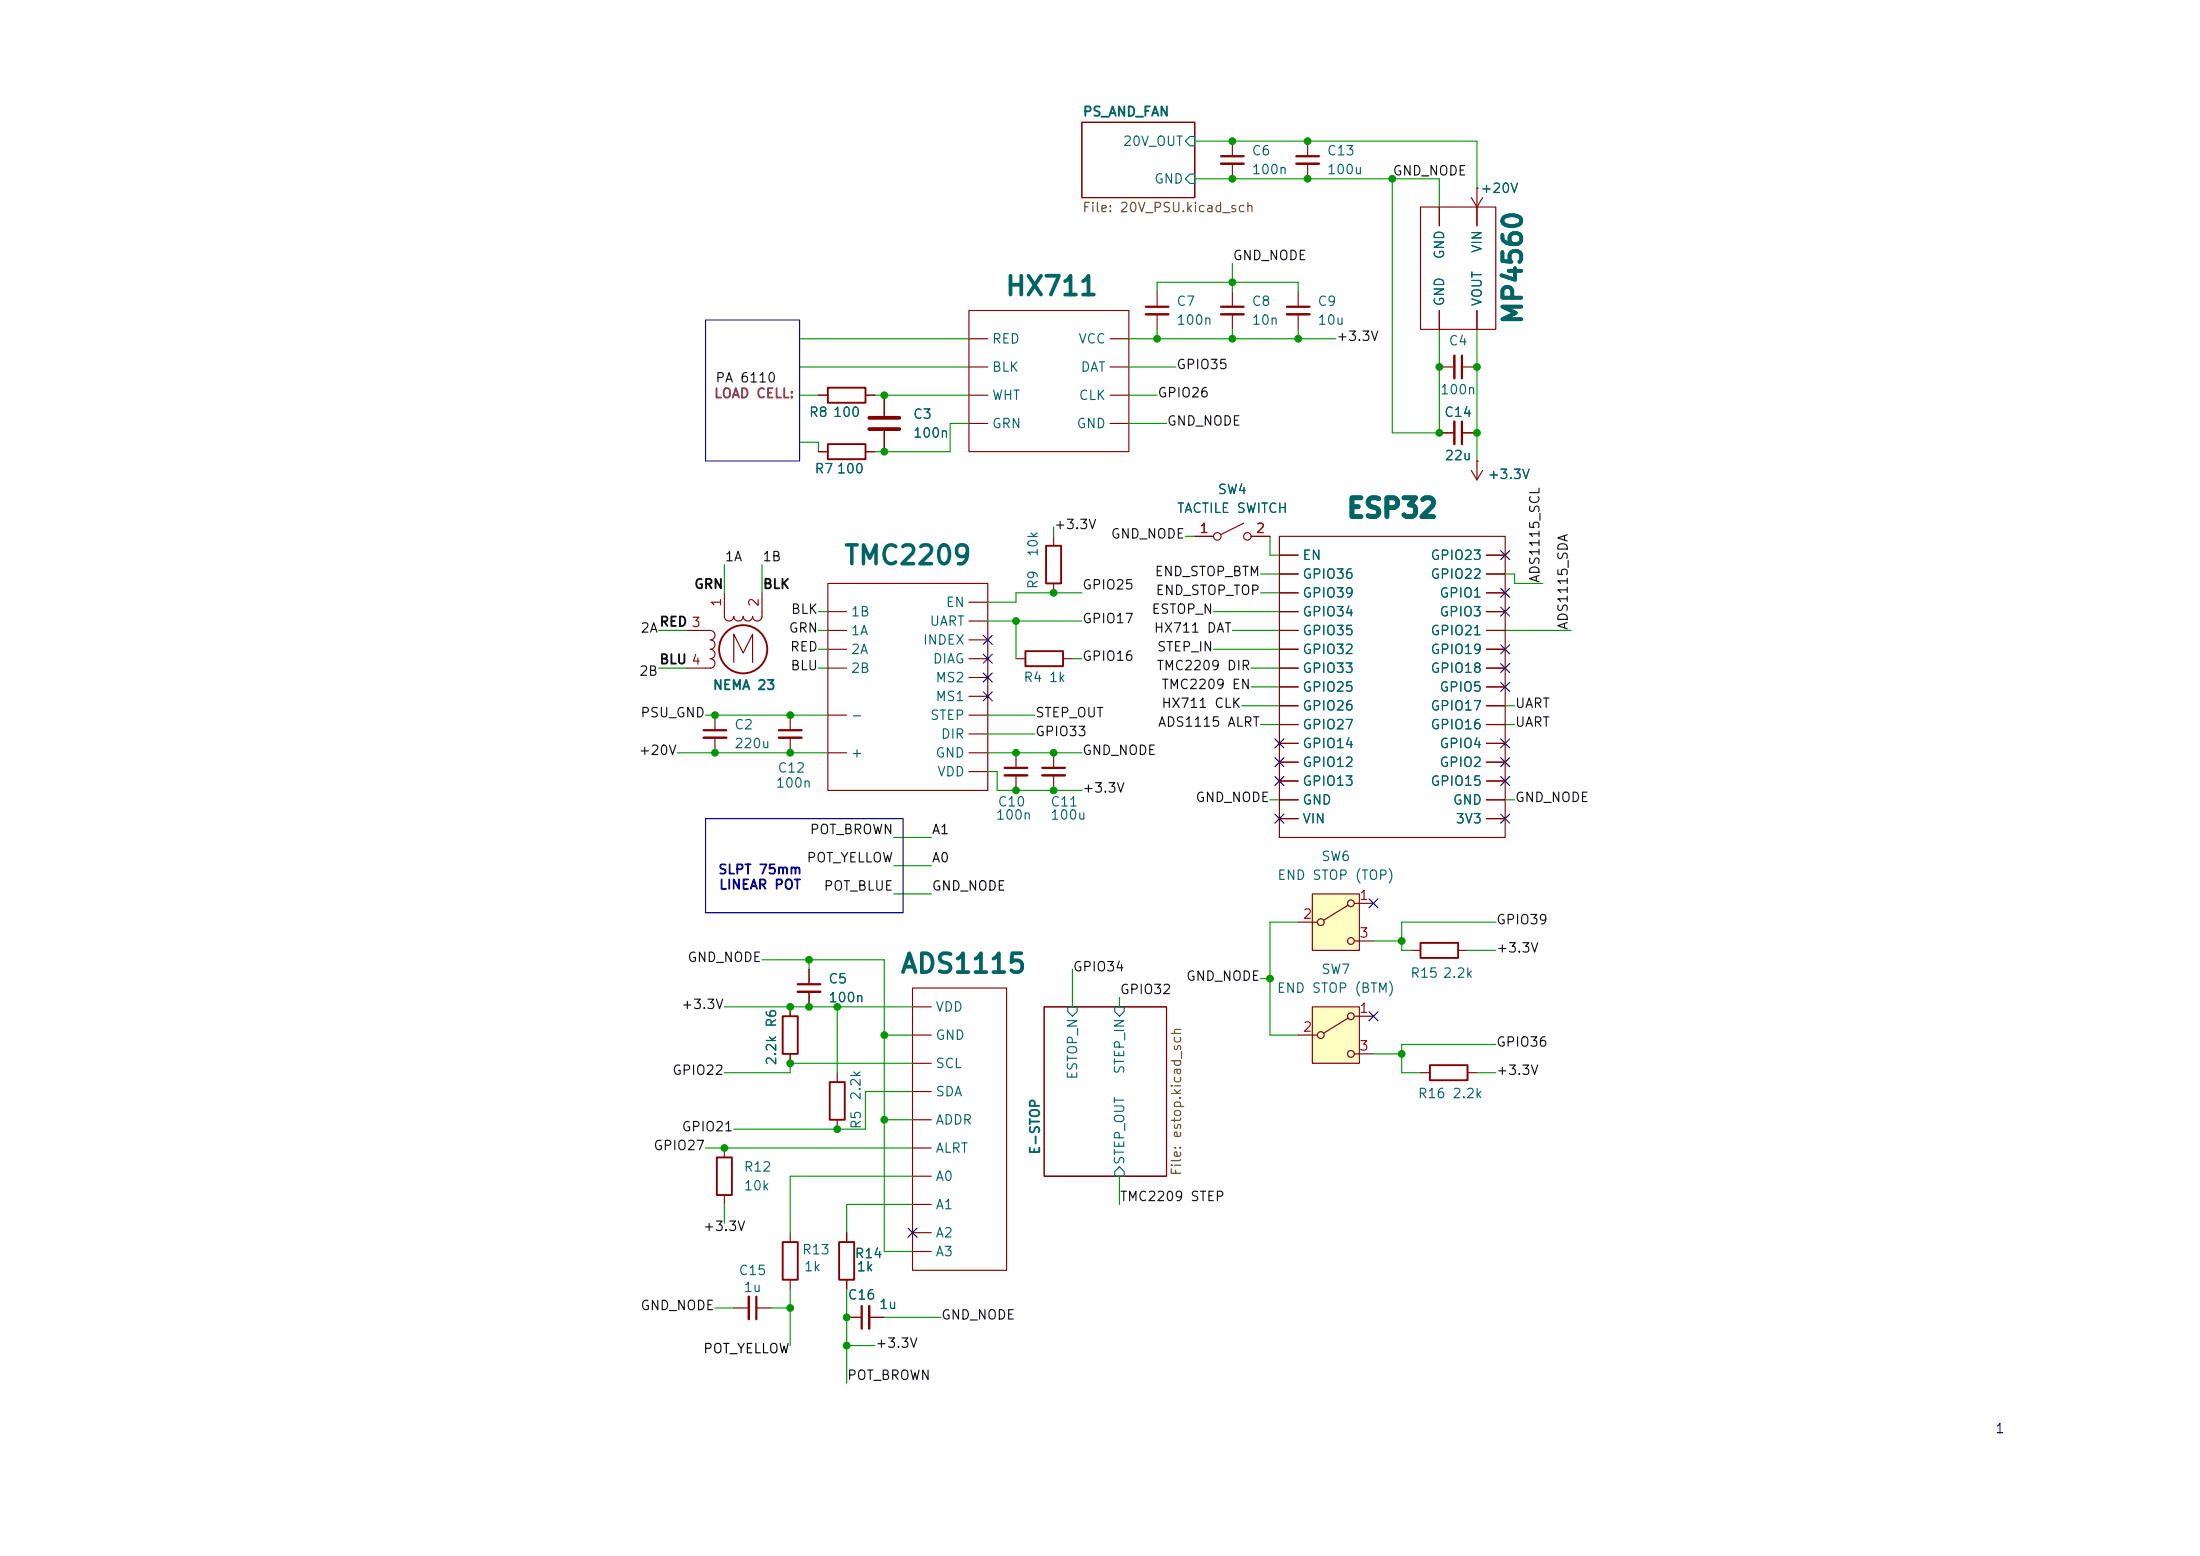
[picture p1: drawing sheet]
<svg xmlns="http://www.w3.org/2000/svg" width="297mm" height="210mm" viewBox="0 0 297 210" stroke-linecap="round" stroke-linejoin="round" font-family="sans-serif">
<g fill="none" stroke="#840000" stroke-width=".15">
<path d="M146 16.5h15.3v10.2h-15.3zM166.4 19.1v2M176.5 19.1v2M156.2 39.4v2M166.4 22.1v2M166.4 39.4v2M175.3 39.4v2M176.5 22.1v2M191.8 27.9h10.1v16.6h-10.1zM194.3 27.9v2.6M198.6 26.7l.8 1.2 .8-1.2M199.4 25.4h.1"/>
<path d="M199.4 25.4v5.1M119.4 53.3v2.8M119.4 58.2v2.8M130.8 41.9h21.6v19.1h-21.6zM130.8 49.5h2.5M130.8 45.7h2.5M130.8 53.3h2.5M130.8 57.2h2.5M149.9 49.5h2.5M149.9 45.7h2.5M149.9 53.3h2.5M149.9 57.2h2.5"/>
<path d="M156.2 42.4v2.1M166.4 42.4v2.1M175.3 42.4v2.1M194.3 49.5h2M194.3 41.9v2.6M194.3 58.4h2M197.4 49.5h2M197.4 58.4h2M199.4 41.9v2.6M110.5 61h1.3M111.8 78.7h21.5v28h-21.5zM116.8 61h1.3"/>
<path d="M142.2 72.4v1.3M142.2 78.7v1.3M161.3 72.4h2.5M167.9 70.6l-3.1 1.5M168.9 72.4h2.5M172.7 72.4h30.5v40.6h-30.5zM172.7 74.9h2.6M172.7 77.5h2.6M198.6 63.5l.8 1.3M199.4 62.2h.1M199.4 62.2v2.6M200.2 63.5l-.8 1.3"/>
<path d="M200.7 74.9h2.5M200.7 77.5h2.5M92.7 85.1h3.2a.64 .64 0 0 1 .6 .6 .64 .64 0 0 1-.6 .7 .63 .63 0 0 1 .6 .6 .63 .63 0 0 1-.6 .6M95.9 87.6a.64 .64 0 0 1 .6 .7 .64 .64 0 0 1-.6 .6 .63 .63 0 0 1 .6 .6 .63 .63 0 0 1-.6 .7h-3.2M96.5 96.5v2.1M96.5 99.6v2M97.8 80v3.2a.64 .64 0 0 0 .6 .6 .64 .64 0 0 0 .7-.6 .64 .64 0 0 0 .6 .6 .64 .64 0 0 0 .6-.6 .64 .64 0 0 0 .7 .6 .64 .64 0 0 0 .6-.6 .64 .64 0 0 0 .6 .6 .64 .64 0 0 0 .7-.6v-3.2M99.1 89.4v-3.8l1.2 2.5 1.3-2.5v3.8M106.7 96.5v2.1M106.7 99.6v2M111.8 82.6h2.5M111.8 85.1h2.5"/>
<path d="M111.8 87.6h2.5M111.8 90.2h2.5M111.8 96.5h2.5M130.8 96.5h2.5M130.8 81.3h2.5M130.8 83.8h2.5M130.8 86.4h2.5M130.8 88.9h2.5M130.8 91.4h2.5M130.8 94h2.5M130.8 99.1h2.5M137.2 88.9h1.2"/>
<path d="M143.5 88.9h1.3M172.7 82.6h2.6M172.7 85.1h2.6M172.7 87.6h2.6M172.7 90.2h2.6M172.7 80h2.6M172.7 92.7h2.6M172.7 95.3h2.6M172.7 97.8h2.6M200.7 82.6h2.5M200.7 85.1h2.5M200.7 87.6h2.5"/>
<path d="M200.7 90.2h2.5M200.7 80h2.5M200.7 92.7h2.5M200.7 95.3h2.5M200.7 97.8h2.5M111.8 101.6h2.5M130.8 101.6h2.5M130.8 104.1h2.5M137.2 101.6v2M137.2 104.6v2.1M142.2 101.6v2M142.2 104.6v2.1"/>
<path d="M172.7 100.3h2.6M172.7 102.9h2.6M172.7 105.4h2.6M172.7 108h2.6M172.7 110.5h2.6M200.7 100.3h2.5M200.7 102.9h2.5M200.7 105.4h2.5M200.7 108h2.5M200.7 110.5h2.5M106.7 135.9v1.3M109.2 130.8v2"/>
<path d="M109.2 133.9v2M141 135.9h16.5v22.9h-16.5zM190.5 128.3h1.3M196.8 128.3h1.3M97.8 154.9v1.3M106.7 142.2v1.3M113 144.8v1.3M113 151.1v1.3M191.8 144.8h1.2M198.1 144.8h1.3M97.8 161.3v1.3M99.1 176.5h2"/>
<path d="M102.1 176.5h2M106.7 166.4v1.2M106.7 172.7v1.3M114.3 166.4v1.2M114.3 172.7v1.3M114.3 177.8h2M117.3 177.8h2.1"/>
<circle cx="164.3" cy="72.4" r=".51"/>
<circle cx="168.4" cy="72.4" r=".51"/>
</g>
<path d="M160.7 18.4h.6v1.3h-.6l-.7-.6zM160.7 23.5h.6v1.3h-.6l-.7-.7zM144.1 135.9h1.3v.6l-.6 .7-.7-.7zM150.5 135.9h1.3v.6l-.7 .7-.6-.7zM151.1 157.5l.7 .6v.7h-1.3v-.7z" fill="none" stroke="#006464" stroke-width=".15"/>
<g fill="none" stroke="#840000" stroke-width=".3">
<path d="M164.8 21.1h3.1M175 21.1h3.1M154.7 41.4h3M164.8 41.4h3.1M173.7 41.4h3.1M197.4 48v3.1M197.4 56.9v3M95 98.6h3M105.2 98.6h3M135.6 103.6h3.1M140.7 103.6h3.1M107.7 132.8h3"/>
<path d="M102.1 175v3.1M116.3 176.3v3"/>
</g>
<g fill="none" stroke="#840000" stroke-width=".33">
<path d="M164.8 22.1h3.1M175 22.1h3.1M154.7 42.4h3M164.8 42.4h3.1M173.7 42.4h3.1M196.3 48v3.1M196.3 56.9v3M95 99.6h3M105.2 99.6h3M135.6 104.6h3.1M140.7 104.6h3.1M107.7 133.9h3"/>
<path d="M101.1 175v3.1M117.3 176.3v3"/>
</g>
<g fill="none" stroke="#840000" stroke-width=".25">
<path d="M111.8 59.9h5v2.1h-5zM141.2 73.7h2.1v5h-2.1zM138.4 87.9h5.1v2h-5.1zM105.7 137.2h2v5h-2zM191.8 127.3h5v2h-5zM96.8 156.2h2v5.1h-2zM112 146.1h2v5h-2zM193 143.8h5.1v2h-5.1zM105.7 167.6h2v5.1h-2zM113.3 167.6h2v5.1h-2z"/>
<circle cx="100.3" cy="87.6" r="3.3"/>
</g>
<path d="M117.3 56.4h4.1M117.3 57.9h4.1" fill="none" stroke="#840000" stroke-width=".51"/>
<path d="M177.2 120.7h6.3v7.6h-6.3z" fill="#ffffc2"/>
<g fill="none" stroke="#840000" stroke-width=".15">
<path d="M175.3 124.5h2.5M177.2 120.7h6.3v7.6h-6.3zM182 122.2l-3.3 2M182.9 121.9h2.5M182.9 127h2.5"/>
<circle cx="178.3" cy="124.5" r=".46"/>
<circle cx="182.4" cy="121.9" r=".46"/>
<circle cx="182.4" cy="127" r=".46"/>
</g>
<path d="M177.2 135.9h6.3v7.6h-6.3z" fill="#ffffc2"/>
<g fill="none" stroke="#840000" stroke-width=".15">
<path d="M194.3 27.9v2.6M199.4 25.4h.1M199.4 27.9v2.6M110.5 53.3h1.3M116.8 53.3h1.3M119.4 53.3v2.8M119.4 58.2v2.8M194.3 58.4h2M194.3 41.9v2.6M197.4 58.4h2M199.4 41.9v2.6M110.5 61h1.3"/>
<path d="M116.8 61h1.3M161.3 72.4h2.5M168.9 72.4h2.5M172.7 74.9h2.6M172.7 77.5h2.6M199.4 62.2h.1M200.7 74.9h2.5M200.7 77.5h2.5M172.7 80h2.6M172.7 82.6h2.6M172.7 85.1h2.6M172.7 87.6h2.6"/>
<path d="M172.7 90.2h2.6M172.7 92.7h2.6M172.7 95.3h2.6M172.7 97.8h2.6M200.7 80h2.5M200.7 82.6h2.5M200.7 85.1h2.5M200.7 87.6h2.5M200.7 90.2h2.5M200.7 92.7h2.5M200.7 95.3h2.5M200.7 97.8h2.5"/>
<path d="M172.7 100.3h2.6M172.7 102.9h2.6M172.7 105.4h2.6M172.7 108h2.6M172.7 110.5h2.6M200.7 100.3h2.5M200.7 102.9h2.5M200.7 105.4h2.5M200.7 108h2.5M200.7 110.5h2.5M106.7 135.9v1.3M109.2 130.8v2"/>
<path d="M109.2 133.9v2M123.2 133.4h12.7v38.1h-12.7zM123.2 139.7h2.5M123.2 135.9h2.5M175.3 139.7h2.5M177.2 135.9h6.3v7.6h-6.3zM182 137.4l-3.3 2M182.9 137.2h2.5M106.7 142.2v1.3M123.2 143.5h2.5M123.2 147.3h2.5M123.2 151.1h2.5"/>
<path d="M123.2 154.9h2.5M123.2 158.8h2.5M182.9 142.2h2.5M114.3 166.4v1.2M114.3 172.7v1.3M114.3 177.8h2M117.3 177.8h2.1M123.2 162.6h2.5M123.2 166.4h2.5M123.2 168.9h2.5"/>
<circle cx="178.3" cy="139.7" r=".46"/>
<circle cx="182.4" cy="137.2" r=".46"/>
<circle cx="182.4" cy="142.2" r=".46"/>
</g>
<path d="M111.8 52.3h5v2.1h-5z" fill="none" stroke="#840000" stroke-width=".25"/>
<g fill="none" stroke="#009600" stroke-width=".15">
<path d="M161.3 19.1h38.1v6.3M156.2 39.4v-1.3h19.1v1.3M161.3 24.1h33v3.8M166.4 35.6v3.8M188 24.1v34.3h6.3v-13.9M107.9 53.3h2.6M107.9 45.7h22.9M107.9 49.5h22.9M107.9 59.7h2.6v1.3M118.1 53.3h12.7M130.8 57.2h-2.5v3.8h-10.2M152.4 53.3h3.8"/>
<path d="M152.4 57.2h5.1M152.4 45.7h27.9M152.4 49.5h6.3M156.2 44.5v1.2M166.4 44.5v1.2M175.3 44.5v1.2M199.4 44.5v17.7M97.8 76.2v3.8M102.9 76.2v3.8M142.2 71.1v1.3M160 72.4h1.3M170.2 77.5h2.5"/>
<path d="M171.4 72.4v2.5h1.3M203.2 77.5h1.3v1.2h3.8M88.9 85.1h3.8M88.9 90.2h3.8M95.2 96.5h16.6M110.5 82.6h1.3M110.5 85.1h1.3M110.5 90.2h1.3M110.5 87.6h1.3M133.3 96.5h6.4M133.3 83.8h12.7M133.3 99.1h6.4"/>
<path d="M137.2 83.8v5.1M144.8 88.9h1.2M146 80h-8.8v1.3h-3.9M163.8 82.6h8.9M163.8 87.6h8.9M166.4 85.1h6.3M167.6 95.3h5.1M168.9 90.2h3.8M168.9 92.7h3.8M170.2 97.8h2.5M170.2 80h2.5M203.2 97.8h1.3"/>
<path d="M203.2 95.3h1.3M203.2 85.1h8.9M91.4 101.6h20.4M120.6 113h5.1M120.6 116.8h5.1M133.3 101.6h12.7M133.3 104.1h1.3v2.6h11.4M171.4 108h1.3M203.2 108h1.3M97.8 135.9h25.4M102.9 129.5h16.5v39.4h3.8M109.2 129.5v1.3"/>
<path d="M113 135.9v8.9M119.4 139.7h3.8M120.6 120.7h5.1M144.8 130.8v5.1M151.1 134.6v1.3M170.2 132.1h1.2M175.3 124.5h-3.9v15.2h3.9M185.4 127h3.8M198.1 128.3h3.8M201.9 124.5h-12.7v3.8h1.3M95.2 154.9h28M119.4 151.1h3.8"/>
<path d="M123.2 147.3h-6.4v5.1h-17.7M123.2 158.8h-16.5v7.6M123.2 143.5h-16.5v1.3h-8.9M151.1 158.8v3.8M185.4 142.2h3.8M199.4 144.8h2.5M201.9 141h-12.7v3.8h2.6M96.5 176.5h2.6M97.8 162.6v2.5M104.1 176.5h2.6M106.7 174v7.6M114.3 174v12.7"/>
<path d="M119.4 177.8h7.6M123.2 162.6h-8.9v3.8M114.3 181.6h3.8"/>
</g>
<g fill="none" stroke="#000084" stroke-width=".15">
<path d="M202.6 79.4l1.2 1.2M202.6 74.3l1.2 1.2M203.8 79.4l-1.2 1.2M203.8 74.3l-1.2 1.2M132.7 93.4l1.3 1.2M132.7 85.8l1.3 1.2M132.7 88.3l1.3 1.2M132.7 90.8l1.3 1.2M134 93.4l-1.3 1.2M134 85.8l-1.3 1.2M134 88.3l-1.3 1.2M134 90.8l-1.3 1.2"/>
<path d="M172.1 99.7l1.2 1.2M173.3 99.7l-1.2 1.2M202.6 99.7l1.2 1.2M202.6 87l1.2 1.2M202.6 89.6l1.2 1.2M202.6 92.1l1.2 1.2M202.6 81.9l1.2 1.3M203.8 99.7l-1.2 1.2M203.8 87l-1.2 1.2M203.8 89.6l-1.2 1.2M203.8 92.1l-1.2 1.2M203.8 81.9l-1.2 1.3"/>
<path d="M172.1 102.3l1.2 1.2M172.1 104.8l1.2 1.2M172.1 109.9l1.2 1.2M173.3 109.9l-1.2 1.2M173.3 102.3l-1.2 1.2M173.3 104.8l-1.2 1.2M202.6 109.9l1.2 1.2M202.6 102.3l1.2 1.2M202.6 104.8l1.2 1.2M203.8 109.9l-1.2 1.2M203.8 102.3l-1.2 1.2M203.8 104.8l-1.2 1.2"/>
<path d="M184.8 121.3l1.2 1.2M184.8 136.6l1.2 1.2M186 121.3l-1.2 1.2M186 136.6l-1.2 1.2M122.6 165.8l1.2 1.2M123.8 165.8l-1.2 1.2"/>
</g>
<path d="M95.2 43.2h12.7v19h-12.7zM95.2 110.5h26.7v12.7h-26.7z" fill="none" stroke="#0000c2" stroke-width=".15"/>
<g fill="#009600" stroke="#009600" stroke-width=".14">
<circle cx="166.4" cy="38.1" r=".46"/>
<circle cx="166.4" cy="19.1" r=".46"/>
<circle cx="166.4" cy="24.1" r=".46"/>
<circle cx="156.2" cy="45.7" r=".46"/>
<circle cx="176.5" cy="24.1" r=".46"/>
<circle cx="176.5" cy="19.1" r=".46"/>
<circle cx="175.3" cy="45.7" r=".46"/>
<circle cx="166.4" cy="45.7" r=".46"/>
<circle cx="142.2" cy="80" r=".46"/>
<circle cx="137.2" cy="83.8" r=".46"/>
<circle cx="142.2" cy="106.7" r=".46"/>
<circle cx="142.2" cy="101.6" r=".46"/>
<circle cx="137.2" cy="106.7" r=".46"/>
<circle cx="137.2" cy="101.6" r=".46"/>
<circle cx="106.7" cy="101.6" r=".46"/>
<circle cx="106.7" cy="96.5" r=".46"/>
<circle cx="96.5" cy="96.5" r=".46"/>
<circle cx="96.5" cy="101.6" r=".46"/>
<circle cx="119.4" cy="53.3" r=".46"/>
<circle cx="119.4" cy="61" r=".46"/>
<circle cx="188" cy="24.1" r=".46"/>
<circle cx="199.4" cy="58.4" r=".46"/>
<circle cx="194.3" cy="49.5" r=".46"/>
<circle cx="194.3" cy="58.4" r=".46"/>
<circle cx="199.4" cy="49.5" r=".46"/>
<circle cx="113" cy="152.4" r=".46"/>
<circle cx="97.8" cy="154.9" r=".46"/>
<circle cx="114.3" cy="177.8" r=".46"/>
<circle cx="114.3" cy="181.6" r=".46"/>
<circle cx="106.7" cy="176.5" r=".46"/>
<circle cx="189.2" cy="142.2" r=".46"/>
<circle cx="189.2" cy="127" r=".46"/>
<circle cx="119.4" cy="139.7" r=".46"/>
<circle cx="106.7" cy="135.9" r=".46"/>
<circle cx="106.7" cy="143.5" r=".46"/>
<circle cx="109.2" cy="129.5" r=".46"/>
<circle cx="109.2" cy="135.9" r=".46"/>
<circle cx="113" cy="135.9" r=".46"/>
<circle cx="171.4" cy="132.1" r=".46"/>
<circle cx="119.4" cy="151.1" r=".46"/>
</g>
<g font-size="2.5" fill="#006464">
<text x="135.6" y="40.5">HX711</text>
<text x="206.1" y="43.9" transform="rotate(-90 206.1 43.9)">MP4560</text>
<text x="181.7" y="70.5">ESP32</text>
<text x="113.8" y="76.8">TMC2209</text>
<text x="121.4" y="132">ADS1115</text>
</g>
<g font-size="1.3" fill="#006464">
<text x="146.1" y="16">PS_AND_FAN</text>
<text x="151.5" y="20">20V_OUT</text>
<text x="168.9" y="21.3">C6</text>
<text x="168.9" y="23.8">100n</text>
<text x="179.1" y="21.3">C13</text>
<text x="179.1" y="23.8">100u</text>
<text x="155.7" y="25.1">GND</text>
<text x="199.8" y="26.4">+20V</text>
<text x="195.3" y="35.1" transform="rotate(-90 195.3 35.1)">GND</text>
<text x="200.4" y="34.2" transform="rotate(-90 200.4 34.2)">VIN</text>
<text x="158.7" y="41.6">C7</text>
<text x="168.9" y="41.6">C8</text>
<text x="177.8" y="41.6">C9</text>
<text x="195.3" y="41.4" transform="rotate(-90 195.3 41.4)">GND</text>
<text x="200.4" y="41.4" transform="rotate(-90 200.4 41.4)">VOUT</text>
<text x="133.8" y="46.7">RED</text>
<text x="145.5" y="46.7">VCC</text>
<text x="158.7" y="44.1">100n</text>
<text x="168.9" y="44.1">10n</text>
<text x="177.8" y="44.1">10u</text>
<text x="195.5" y="46.9">C4</text>
<text x="133.8" y="50.5">BLK</text>
<text x="145.8" y="50.5">DAT</text>
<text x="194.3" y="53.5">100n</text>
<text x="109.1" y="56.6">R8</text>
<text x="112.4" y="56.6">100</text>
<text x="123.2" y="56.8">C3</text>
<text x="123.2" y="59.4">100n</text>
<text x="133.8" y="54.3">WHT</text>
<text x="133.8" y="58.1">GRN</text>
<text x="145.3" y="58.1">GND</text>
<text x="145.6" y="54.3">CLK</text>
<text x="194.9" y="56.6">C14</text>
<text x="109.9" y="64.2">R7</text>
<text x="112.9" y="64.2">100</text>
<text x="194.9" y="62.4">22u</text>
<text x="200.7" y="65">+3.3V</text>
<text x="158.8" y="69.5">TACTILE SWITCH</text>
<text x="164.3" y="67">SW4</text>
<text x="140.4" y="75.3" transform="rotate(-90 140.4 75.3)">10k</text>
<text x="175.7" y="75.9">EN</text>
<text x="193" y="75.9">GPIO23</text>
<text x="114.8" y="83.5">1B</text>
<text x="127.6" y="82.2">EN</text>
<text x="140.4" y="79.6" transform="rotate(-90 140.4 79.6)">R9</text>
<text x="175.7" y="78.4">GPIO36</text>
<text x="175.7" y="81">GPIO39</text>
<text x="175.7" y="83.5">GPIO34</text>
<text x="193" y="78.4">GPIO22</text>
<text x="194.2" y="81">GPIO1</text>
<text x="194.2" y="83.5">GPIO3</text>
<text x="114.8" y="86.1">1A</text>
<text x="114.8" y="88.6">2A</text>
<text x="124.5" y="87.3">INDEX</text>
<text x="125.4" y="84.8">UART</text>
<text x="125.8" y="89.9">DIAG</text>
<text x="175.7" y="86.1">GPIO35</text>
<text x="175.7" y="88.6">GPIO32</text>
<text x="193" y="86.1">GPIO21</text>
<text x="193" y="88.6">GPIO19</text>
<text x="96.1" y="93.4">NEMA 23</text>
<text x="114.8" y="91.1">2B</text>
<text x="126.2" y="92.4">MS2</text>
<text x="126.2" y="94.9">MS1</text>
<text x="138.1" y="92.4">R4</text>
<text x="141.5" y="92.4">1k</text>
<text x="175.7" y="91.1">GPIO33</text>
<text x="175.7" y="93.7">GPIO25</text>
<text x="193" y="91.1">GPIO18</text>
<text x="194.2" y="93.7">GPIO5</text>
<text x="99" y="98.8">C2</text>
<text x="99" y="101.3">220u</text>
<text x="114.8" y="97.5">-</text>
<text x="125.5" y="97.5">STEP</text>
<text x="126.9" y="100">DIR</text>
<text x="175.7" y="96.2">GPIO26</text>
<text x="175.7" y="98.8">GPIO27</text>
<text x="175.7" y="101.3">GPIO14</text>
<text x="193" y="96.2">GPIO17</text>
<text x="193" y="98.8">GPIO16</text>
<text x="194.2" y="101.3">GPIO4</text>
<text x="104.6" y="106.6">100n</text>
<text x="104.9" y="104.6">C12</text>
<text x="114.8" y="102.6">+</text>
<text x="126.2" y="102.6">GND</text>
<text x="126.4" y="105.1">VDD</text>
<text x="175.7" y="103.8">GPIO12</text>
<text x="175.7" y="106.4">GPIO13</text>
<text x="193" y="106.4">GPIO15</text>
<text x="194.2" y="103.8">GPIO2</text>
<text x="134.4" y="110.9">100n</text>
<text x="134.6" y="109.2">C10</text>
<text x="141.7" y="109.2">C11</text>
<text x="141.7" y="110.9">100u</text>
<text x="175.7" y="108.9">GND</text>
<text x="175.7" y="111.5">VIN</text>
<text x="196.1" y="108.9">GND</text>
<text x="196.4" y="111.5">3V3</text>
<text x="172.4" y="119.1">END STOP (TOP)</text>
<text x="178.3" y="116.5">SW6</text>
<text x="178.3" y="131.8">SW7</text>
<text x="111.7" y="133">C5</text>
<text x="111.7" y="135.6">100n</text>
<text x="126.2" y="136.9">VDD</text>
<text x="172.3" y="134.3">END STOP (BTM)</text>
<text x="190.3" y="132.3">R15</text>
<text x="194.7" y="132.3">2.2k</text>
<text x="105.1" y="143.9" transform="rotate(-90 105.1 143.9)">2.2k R6</text>
<text x="126.2" y="140.7">GND</text>
<text x="116.5" y="148.6" transform="rotate(-90 116.5 148.6)">2.2k</text>
<text x="126.2" y="144.5">SCL</text>
<text x="126.2" y="148.3">SDA</text>
<text x="145.7" y="145.8" transform="rotate(-90 145.7 145.8)">ESTOP_N</text>
<text x="152.1" y="145.1" transform="rotate(-90 152.1 145.1)">STEP_IN</text>
<text x="191.3" y="148.5">R16</text>
<text x="196" y="148.5">2.2k</text>
<text x="116.5" y="152.5" transform="rotate(-90 116.5 152.5)">R5</text>
<text x="126.2" y="152.1">ADDR</text>
<text x="126.2" y="155.9">ALRT</text>
<text x="140.7" y="155.9" transform="rotate(-90 140.7 155.9)">E-STOP</text>
<text x="100.3" y="158.4">R12</text>
<text x="100.3" y="161">10k</text>
<text x="126.2" y="159.7">A0</text>
<text x="152.1" y="157.3" transform="rotate(-90 152.1 157.3)">STEP_OUT</text>
<text x="126.2" y="163.5">A1</text>
<text x="126.2" y="167.3">A2</text>
<text x="99.6" y="172.4">C15</text>
<text x="108.2" y="169.6">R13</text>
<text x="108.4" y="171.9">1k</text>
<text x="115.3" y="170.1">R14</text>
<text x="115.6" y="171.9">1k</text>
<text x="126.2" y="169.9">A3</text>
<text x="100.3" y="174.7">1u</text>
<text x="114.4" y="175.7">C16</text>
<text x="118.6" y="177">1u</text>
</g>
<g font-size="1.3" fill="#725600">
<text x="146" y="29">File: 20V_PSU.kicad_sch</text>
<text x="159.8" y="158.8" transform="rotate(-90 159.8 158.8)">File: estop.kicad_sch</text>
</g>
<g font-size="1.3" fill="#0f0f0f">
<text x="187.9" y="24">GND_NODE</text>
<text x="166.3" y="35.4">GND_NODE</text>
<text x="180.3" y="46.3">+3.3V</text>
<text x="96.5" y="51.9">PA 6110</text>
<text x="156.2" y="54">GPIO26</text>
<text x="158.7" y="50.1">GPIO35</text>
<text x="157.5" y="57.8">GND_NODE</text>
<text x="142.2" y="71.7">+3.3V</text>
<text x="97.8" y="76.1">1A</text>
<text x="102.8" y="76.1">1B</text>
<text x="149.9" y="73">GND_NODE</text>
<text x="93.6" y="79.8">GRN</text>
<text x="102.9" y="79.8">BLK</text>
<text x="106.7" y="83.2">BLK</text>
<text x="146" y="79.9">GPIO25</text>
<text x="155.4" y="83.2">ESTOP_N</text>
<text x="155.8" y="78.1">END_STOP_BTM</text>
<text x="155.9" y="80.6">END_STOP_TOP</text>
<text x="208.2" y="78.8" transform="rotate(-90 208.2 78.8)">ADS1115_SCL</text>
<text x="86.4" y="85.7">2A</text>
<text x="88.9" y="89.9">BLU 4</text>
<text x="88.9" y="84.9">RED 3</text>
<text x="106.4" y="85.7">GRN</text>
<text x="106.6" y="88.2">RED</text>
<text x="146" y="84.4">GPIO17</text>
<text x="146" y="89.5">GPIO16</text>
<text x="155.7" y="85.7">HX711 DAT</text>
<text x="156.1" y="88.2">STEP_IN</text>
<text x="212" y="85.1" transform="rotate(-90 212 85.1)">ADS1115_SDA</text>
<text x="86.2" y="91.5">2B</text>
<text x="106.6" y="90.8">BLU</text>
<text x="156" y="90.8">TMC2209 DIR</text>
<text x="156.7" y="95.9">HX711 CLK</text>
<text x="156.7" y="93.3">TMC2209 EN</text>
<text x="204.4" y="95.9">UART</text>
<text x="86.4" y="97.1">PSU_GND</text>
<text x="139.7" y="97.1">STEP_OUT</text>
<text x="139.7" y="99.7">GPIO33</text>
<text x="156.2" y="98.4">ADS1115 ALRT</text>
<text x="204.4" y="98.4">UART</text>
<text x="86.1" y="102.2">+20V</text>
<text x="146" y="107.3">+3.3V</text>
<text x="146" y="102.2">GND_NODE</text>
<text x="109.2" y="112.9">POT_BROWN</text>
<text x="125.7" y="112.9">A1</text>
<text x="161.3" y="108.6">GND_NODE</text>
<text x="204.4" y="108.6">GND_NODE</text>
<text x="108.8" y="116.7">POT_YELLOW</text>
<text x="125.7" y="116.7">A0</text>
<text x="111.1" y="120.5">POT_BLUE</text>
<text x="125.7" y="120.5">GND_NODE</text>
<text x="201.9" y="125.1">GPIO39</text>
<text x="92.7" y="130.2">GND_NODE</text>
<text x="144.8" y="131.4">GPIO34</text>
<text x="201.9" y="128.9">+3.3V</text>
<text x="91.9" y="136.5">+3.3V</text>
<text x="151.1" y="134.5">GPIO32</text>
<text x="160" y="132.7">GND_NODE</text>
<text x="201.9" y="141.6">GPIO36</text>
<text x="90.7" y="145.4">GPIO22</text>
<text x="201.9" y="145.4">+3.3V</text>
<text x="88.1" y="155.6">GPIO27</text>
<text x="91.9" y="153">GPIO21</text>
<text x="94.8" y="166.5">+3.3V</text>
<text x="151.1" y="162.4">TMC2209 STEP</text>
<text x="86.4" y="177.1">GND_NODE</text>
<text x="127" y="178.4">GND_NODE</text>
<text x="118.1" y="182.2">+3.3V</text>
<text x="114.3" y="186.6">POT_BROWN</text>
</g>
<text font-size="1.3" fill="#840084" x="96.3" y="54">LOAD CELL:</text>
<g font-size="1.3" fill="#a90000">
<text x="161.8" y="72.3">1</text>
<text x="169.4" y="72.3">2</text>
<text x="97.7" y="82" transform="rotate(-90 97.7 82)">1</text>
<text x="102.7" y="82" transform="rotate(-90 102.7 82)">2</text>
<text x="175.8" y="124.3">2</text>
<text x="183.4" y="121.8">1</text>
<text x="183.4" y="126.9">3</text>
<text x="183.4" y="137">1</text>
<text x="175.8" y="139.6">2</text>
<text x="183.4" y="142.1">3</text>
</g>
<g font-size="1.3" fill="#0000c2">
<text x="96.9" y="118.3">SLPT 75mm</text>
<text x="97" y="120.3">LINEAR POT</text>
<text x="269.3" y="193.8">1</text>
</g>
<text font-size="1.3" x="94.8" y="183">POT_YELLOW</text>
</svg>
